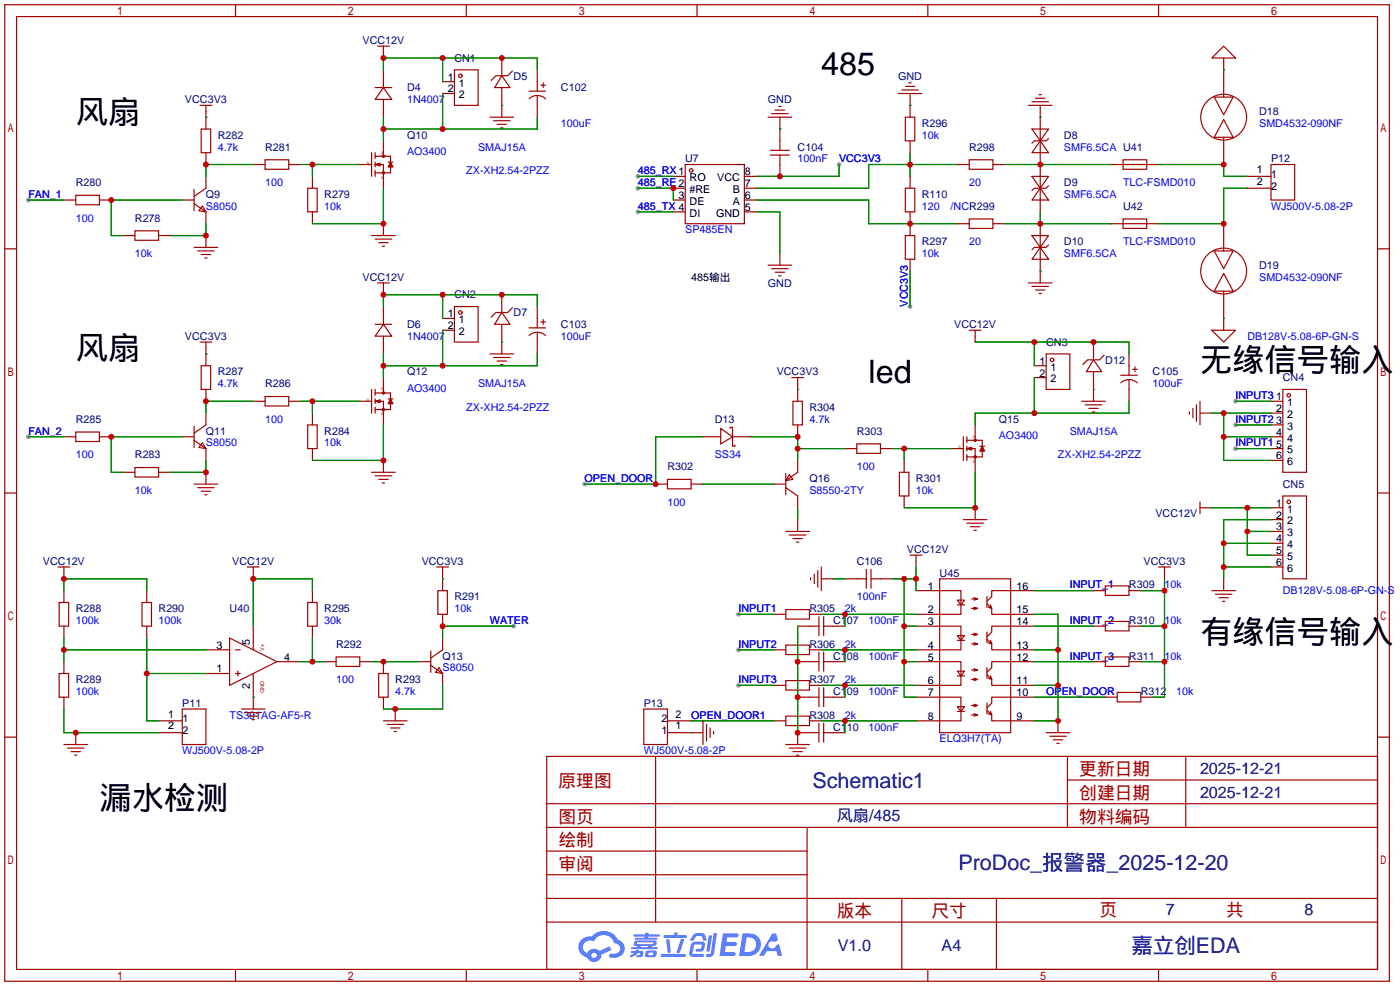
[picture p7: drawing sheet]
<svg xmlns="http://www.w3.org/2000/svg" width="300mm" height="212mm" viewBox="0 0 300 212" stroke-linecap="round" stroke-linejoin="round" font-family="sans-serif">
<g fill="#999">
<circle cx="6.1" cy="42.9" r=".51"/>
<circle cx="6.1" cy="93.7" r=".51"/>
<circle cx="110.2" cy="134.4" r=".51"/>
<circle cx="180.1" cy="35.3" r=".51"/>
<circle cx="195.3" cy="65.8" r=".51"/>
<circle cx="136.9" cy="37.8" r=".51"/>
<circle cx="136.9" cy="40.4" r=".51"/>
<circle cx="136.9" cy="45.5" r=".51"/>
<circle cx="125.5" cy="103.9" r=".51"/>
<circle cx="265.2" cy="96.3" r=".51"/>
<circle cx="265.2" cy="91.2" r=".51"/>
<circle cx="265.2" cy="86.1" r=".51"/>
<circle cx="158.5" cy="131.8" r=".51"/>
<circle cx="158.5" cy="139.4" r=".51"/>
<circle cx="158.5" cy="147.1" r=".51"/>
</g>
<g fill="none" stroke="#a10000" stroke-width=".25">
<path d="M1 1h297.2v209.6h-297.2zM3.6 3.6h292.1v204.4h-292.1zM50.5 1v2.6M100.1 1v2.6M149.6 1v2.6M199.1 1v2.6M248.7 1v2.6M1 53.4h2.6M295.7 53.4h2.5M1 105.8h2.6M295.7 105.8h2.5M1 158.2h2.6"/>
<path d="M295.7 158.2h2.5M117.3 162.3h178.4v45.7h-178.4zM117.3 177.5h178.4M117.3 172.5h178.4M140.7 162.3v35.6M173.2 177.5v30.5M229.1 162.3v15.2M229.1 167.4h66.6M254.5 162.3v15.2M117.3 182.6h55.9M117.3 197.9h178.4M117.3 192.8h178.4"/>
<path d="M117.3 187.7h55.9M193.5 192.8v15.2M213.9 192.8v15.2M50.5 208v2.6M100.1 208v2.6M149.6 208v2.6M199.1 208v2.6M248.7 208v2.6"/>
</g>
<g fill="#5487ff">
<path d="M155.2 200.3h2.6a.48 .48 0 0 1 .7 .4 .48 .48 0 0 1-.6 .4h-1.8l-.2 1.1h1.9a.43 .43 0 0 1 .4 .4 .43 .43 0 0 1-.5 .4h-1.9l-.2 1.3h1.7a.45 .45 0 0 1 .5 .2 .45 .45 0 0 1-.1 .6h-3.3z"/>
<path d="M165.7 200.3h.9l.4 1.5-.8 .3a.84 .84 0 0 0-1.2 .3 .84 .84 0 0 0 .4 1.1 .84 .84 0 0 0 1.1-.4l.1-.2 .6-.3 .7 2.5h-1l-.2-1h-2.1l-.6 1h-1.1z"/>
<path d="M152.1 200.8h.7l-.5 3.1a.36 .36 0 0 1-.3 .3 .36 .36 0 0 1-.4-.3z"/>
<path d="M153.2 200.2h.7l-.6 4.3a1.13 1.13 0 0 1-1.8 .6l.2-.4h.7l.2-.2z"/>
<path d="M148.9 200.6l.6-.4h1a.77 .77 0 0 1 .9 .5l.3 1-.2 .2h-.5l-.3-.9-.2-.2-1 .1-.7 1-.6-.1-.1-.2z"/>
<path d="M148.4 202.4l.6-.3h1.7a.81 .81 0 0 1 .7 .5 .81 .81 0 0 1-.2 .8 .81 .81 0 0 1-.9 .8h-.7a.32 .32 0 0 1-.3-.3 .32 .32 0 0 1 .4-.3h.7l.2-.9-1.6 .1-.4 1.8 2.2 .1a.32 .32 0 0 1 .3 .4 .32 .32 0 0 1-.4 .2h-2.2l-.5-.3-.1-.5z"/>
<path d="M141.9 204.7h5a.33 .33 0 0 1 .3 .3 .33 .33 0 0 1-.3 .3h-4.9l-.2-.1z"/>
<path d="M146.1 201.5h.8l-.7 2a.98 .98 0 0 1-.7 1.1l-.3-.3z"/>
<path d="M143 201.6h.7l.3 2.5a.34 .34 0 0 1-.3 .4 .34 .34 0 0 1-.4-.3z"/>
<path d="M142.5 200.7h2.1l.3-.6h.6l-.1 .6h1.7a.32 .32 0 0 1 .4 .3 .32 .32 0 0 1-.4 .3h-4.5l-.2-.2z"/>
<path d="M135.5 204.1h.9l.1-.3h.6v.3h.8a.82 .82 0 0 1-.5 1.3h-.8v-.4l.7-.1 .1-.3a.68 .68 0 0 0-1 .4l-1.1 .4-.1-.4 .9-.5h-.7z"/>
<path d="M136 200.5h2.4l.1-.3h.7v.3h2.2l.2 .3-.2 .2h-2.3v.2h1.8l.2 .3-.2 .1h-4.5l-.1-.4h2l.1-.2h-2.3l-.1-.2z"/>
<path d="M159.4 200.3l-.8 4.9h1.7a2.5 2.5 0 0 0 3-2.5 2.5 2.5 0 0 0-3.1-2.4zM160.3 201.1a1.61 1.61 0 0 1 2 1.5 1.61 1.61 0 0 1-1.8 1.7h-.7z"/>
<path d="M136.2 202a.55 .55 0 0 0-.2 .8 .55 .55 0 0 0 .7 .2l.1 .3h-1.3v.3l5.4 .1 .3-.2-.2-.2h-1.2l.2-.3a.7 .7 0 0 0 .8-.3 .7 .7 0 0 0 0-.8l-4.2-.1zM136.8 202.3l3.3-.1 .1 .1-.2 .3h-3.2zM137.5 203h1.7l-.2 .3h-1.4z"/>
<path d="M138.6 204.2a1.05 1.05 0 0 0 0 1.2 2.91 2.91 0 0 0 2.2-.2 .98 .98 0 0 0 0-1.2h-1.6zM139.2 204.5l.9-.1 .1 .4-.2 .2-.8-.1z"/>
<path d="M124.9 201.6a2.23 2.23 0 0 0-.7 2.3 2.23 2.23 0 0 0 1.8 1.6 1.58 1.58 0 0 0 1.8 .9 1.58 1.58 0 0 0 1.3-1.5l2.2-1.1-.5-.7-2.1 1a1.65 1.65 0 0 0-2.7 .4 1.47 1.47 0 0 1-.7-2.1 1.47 1.47 0 0 1 2.2-.4 2.3 2.3 0 0 1 2.3-1.3 2.3 2.3 0 0 1 2 1.7 1.12 1.12 0 0 1 1.3 1 1.12 1.12 0 0 1-1.1 1.2h-.7a.45 .45 0 0 0-.6 .4 .45 .45 0 0 0 .5 .5 2.21 2.21 0 0 0 2.2-.5 2.21 2.21 0 0 0 .5-2.3 2.13 2.13 0 0 0-1.3-1.1 3.3 3.3 0 0 0-5.6-.7l-1.1 .1zM127 205a.57 .57 0 0 1 1.1 0 .57 .57 0 0 1-1.1 0z"/>
</g>
<g fill="none" stroke="#a10000" stroke-width=".25">
<path d="M80.5 18.8h3.6M81 9.9h2.6M82.3 18.8l1.8 2.5h-3.6zM82.3 9.9v2.5M82.3 15v3.8M95 17.5h2.5M97.5 15h5.1v7.6h-5.1zM107.7 16.3l1.8 2.5h-3.3zM107.7 12.4v3.9M107.7 18.8v6.3M110 15.2l-1 1.1h-2.6l-1 1M113.5 19.6h3.6"/>
<path d="M115.3 15v4.6M116.1 18.3h1M116.6 17.8v1M193.5 19.3h3.6M194.3 18.5h2M195.1 17.8h.5M262.6 9.9l2.6 2.5h-5.1zM262.6 12.4v7.7M42.9 22.6h2.6M43.2 27.7h2v5.1h-2zM44.2 22.6v5.1M44.2 32.8v2.5"/>
<path d="M44.2 37.8v2.6l-2.5 1.8M54.4 35.3h2.5M56.9 34.3h5.1v2h-5.1zM62 35.3h2.5M67.1 37.8v2.6M77.2 35.3h2.6M79.8 32.8v5M80.5 35.3h1.8v5.1M80.5 33.5h3.3v1.8M80.5 32.8v1.2M80.5 34.8v1M80.5 36.6v1.2"/>
<path d="M80.5 35.3l1 .3M81 35.3l.5 .3M81.5 35.1l-1 .2M81.5 35.1v.5M81.5 35.1l-.7 .2 .7 .3M82.3 21.3v3.8M82.3 30.2v3.3M83.3 34.8h1M83.8 35.6v1.5h-3.3M83.8 34.8l.5 1h-1zM83.8 35.3l.3 .5M83.8 35.3l-.2 .5"/>
<path d="M83.8 35.3l.3 .3M83.8 35.3l-.2 .3M95 20.1h2.5M105.2 25.1h5M105.9 25.9h3.6M106.7 26.7h2M107.4 27.4h.5M113.6 21.2a2.54 2.54 0 0 1 3.5 0M115.3 20.6v4.5M144.5 37.8h2.6M147.1 35.3h12.7v12.7h-12.7zM159.8 37.8h2.5"/>
<path d="M164.8 25.1h5.1M165.4 32.3h4M165.4 33.3h4M165.6 24.4h3.6M166.4 23.6h2M167.1 22.9h.5M167.4 25.1v7.2M167.4 33.3v4.5M192.8 20.1h5.1M194.3 25.1h2v5.1h-2zM195.3 20.1v5M195.3 30.2v2.6"/>
<path d="M195.3 37.8v2.6M205.5 35.3h2.5M208 34.3h5.1v2h-5.1zM213.1 35.3h2.5M220.7 22.6h5.1M221.5 27.7h3.5l-1.7 2.5zM221.5 37.8h3.5l-1.7 2.6zM221.5 21.8h3.5M222.2 21.1h2.1M223 20.3h.5M223.3 30.2l1.7 2.6h-3.5zM223.3 22.6v22.9"/>
<path d="M225 29.7l-.5 .5h-2.5l-.5 .5M225 39.9l-.5 .5h-2.5l-.5 .5M238.5 35.3h10.2M241 34.3h5.1v2h-5.1zM260.6 20.8h4.1l-2.1 3.8zM262.6 25.7l2.1 3.8h-4.1zM262.6 20.3v.5M262.6 29.5v.5M262.6 30.2v5.1M267.7 37.8h5.1M272.8 35.3h5.1v7.6h-5.1zM13.7 42.9h2.6"/>
<path d="M16.3 41.9h5v2h-5zM21.3 42.9h2.6M26.4 50.5h2.6M29 49.5h5v2.1h-5zM34 50.5h2.6M39.1 42.9h2.6M41.7 40.6v4.6M41.7 43.7l2.5 1.8M41.7 53.1h5M42.4 53.8h3.6M43.2 54.6h2M43.4 44.2l.8 1.3-1.5-.3z"/>
<path d="M43.9 55.4h.5M44.2 45.5v2.5M44.2 50.5v2.6M66 40.4h2.1v5.1h-2.1zM67.1 45.5v2.5M79.8 50.5h5M80.5 51.3h3.6M81.3 52.1h2M82 52.8h.5M82.3 48v2.5M144.5 42.9h2.6M144.5 40.4h2.6"/>
<path d="M144.5 45.5h2.6M159.8 42.9h2.5M159.8 40.4h2.5M159.8 45.5h2.5M164.8 56.9h5.1M165.6 57.7h3.6M166.4 58.4h2M167.1 59.2h.5M167.4 54.4v2.5M194.3 40.4h2v5.1h-2zM194.3 50.5h2v5.1h-2zM195.3 45.5v5"/>
<path d="M195.3 55.6v2.6M205.5 48h2.5M208 47h5.1v2h-5.1zM213.1 48h2.5M221.5 50.5h3.5l-1.7 2.6zM223.3 40.4l1.7 2.5h-3.5zM223.3 53.1l1.7 2.5h-3.5zM223.3 48v12.7M225 52.6l-.5 .5h-2.5l-.5 .5M238.5 48h10.2M241 47h5.1v2h-5.1zM260.6 53.8h4.1l-2.1 3.9z"/>
<path d="M262.6 58.7l2.1 3.8h-4.1zM262.6 48v5.1M262.6 53.3v.5M267.7 40.4h5.1M42.9 73.4h2.6M43.2 78.5h2v5.1h-2zM44.2 73.4v5.1M80.5 69.6h3.6M81 60.7h2.6M82.3 69.6l1.8 2.5h-3.6zM82.3 60.7v2.5M82.3 65.8v3.8"/>
<path d="M82.3 72.1v3.8M95 68.3h2.5M95 70.9h2.5M97.5 65.8h5.1v7.6h-5.1zM105.2 75.9h5M105.9 76.7h3.6M106.7 77.5h2M107.4 78.2h.5M107.7 67.1l1.8 2.5h-3.3zM107.7 63.2v3.9M107.7 69.6v6.3M110 66l-1 1.1h-2.6l-1 1"/>
<path d="M113.5 70.4h3.6M113.6 72a2.54 2.54 0 0 1 3.5 0M115.3 65.8v4.6M115.3 71.4v4.5M116.1 69.1h1M116.6 68.6v1M208 70.9h2.6M209.3 70.9v2.5M220.7 60.7h5.1M221.5 61.5h3.5M222 78.5h2.5M222.2 62.2h2.1"/>
<path d="M223 63h.5M224.5 75.9h5.1v7.7h-5.1zM234.7 77.2l1.8 2.6h-3.3zM234.7 73.4v3.8M234.7 79.8v6.3M237 76.2l-1 1h-2.6l-1 1M242.3 75.9v4.6M243.1 79.2h1M243.6 78.7v1.1M260.1 70.9h5.1l-2.6 2.5zM262.6 62.5v.5M262.6 63.2v7.7"/>
<path d="M13.7 93.7h2.6M16.3 92.7h5v2h-5zM21.3 93.7h2.6M39.1 93.7h2.6M41.7 91.4v4.6M41.7 94.5l2.5 1.8M43.4 95l.8 1.3-1.5-.3zM44.2 83.6v2.5M44.2 88.6v2.6l-2.5 1.8M44.2 96.3v2.5M54.4 86.1h2.5M56.9 85.1h5.1v2h-5.1z"/>
<path d="M62 86.1h2.5M66 91.2h2.1v5.1h-2.1zM67.1 88.6v2.6M67.1 96.3v2.5M77.2 86.1h2.6M79.8 83.6v5M80.5 86.1h1.8v5.1M80.5 84.3h3.3v1.8M80.5 83.6v1.2M80.5 85.6v1M80.5 87.4v1.2M80.5 86.1l1 .3"/>
<path d="M81 86.1l.5 .3M81.5 85.9v.5M81.5 85.9l-1 .2M81.5 85.9l-.7 .2 .7 .3M82.3 81v3.3M82.3 98.8v2.5M83.3 85.6h1M83.8 86.4v1.5h-3.3M83.8 85.6l.5 1h-1zM83.8 86.1l.3 .5M83.8 86.1l-.2 .5M83.8 86.1l.3 .3"/>
<path d="M83.8 86.1l-.2 .3M150.9 93.7h3.8M154.7 91.9l2.5 1.8-2.5 1.5zM156.7 91.9v-.2h.5v2M157.2 93.7v2.1h.5v-.3M157.2 93.7h3.8M169.9 81h2.6M170.2 86.1h2v5.1h-2zM171.2 81v5.1M171.2 91.2v2.5M171.2 98.8v2.5l-2.5 1.8M181.4 96.3h2.5"/>
<path d="M183.9 95.2h5.1v2.1h-5.1zM189 96.3h2.5M194.1 98.8v2.5M204.2 96.3h2.6M206.8 93.7v5.1M207.5 96.3h1.8v5M207.5 94.5h3.3v1.8M207.5 93.7v1.3M207.5 95.8v1M207.5 97.5v1.3M207.5 96.3l1 .2M208 96.3l.5 .2"/>
<path d="M208.5 96l-1 .3M208.5 96v.5M208.5 96l-.7 .3 .7 .2M209.3 91.2v3.3M210.3 95.8h1M210.8 96.5v1.5h-3.3M210.8 95.8l.5 1h-1zM210.8 96.3l.3 .5M210.8 96.3l-.2 .5M210.8 96.3l.3 .2M210.8 96.3l-.2 .2M222 81h2.5"/>
<path d="M232.2 86.1h5M232.9 86.9h3.6M233.7 87.6h2M234.4 88.4h.5M240.5 80.5h3.6M240.6 82.2a2.54 2.54 0 0 1 3.5 0M242.3 81.5v4.6M255.3 88.4v.5M256 87.6v2.1M256.8 86.9v3.5M257.6 88.6h2.5M257.6 86.1v5.1"/>
<path d="M272.8 93.7h2.5M272.8 86.1h2.5M272.8 96.3h2.5M272.8 88.6h2.5M272.8 91.2h2.5M272.8 98.8h2.5M275.3 83.6h5.1v17.7h-5.1zM26.4 101.3h2.6M29 100.3h5v2.1h-5zM34 101.3h2.6M41.7 103.9h5M42.4 104.6h3.6"/>
<path d="M43.2 105.4h2M43.9 106.2h.5M44.2 101.3v2.6M79.8 101.3h5M80.5 102.1h3.6M81.3 102.9h2M82 103.6h.5M140.7 103.9h2.6M143.3 102.9h5v2h-5zM148.3 103.9h2.6M166.1 103.9h2.6M168.7 104.6l2.5 1.8v2.6"/>
<path d="M168.7 114h5M168.7 101.6v4.6M169.4 101.9l.8 1-1.5 .2zM169.4 114.8h3.6M170.2 115.6h2M170.9 116.3h.5M171.2 111.5v2.5M193 101.3h2.1v5.1h-2.1zM194.1 106.4v2.6M195.3 119.1h2.6M196.6 119.1v2.6M206.8 111.5h5"/>
<path d="M207.5 112.3h3.6M208.3 113h2M209 113.8h.5M209.3 109v2.5M257.6 109h2.5M257.6 107.7v2.5M272.8 111.5h2.5M272.8 114h2.5M272.8 109h2.5M272.8 116.6h2.5M272.8 119.1h2.5M275.3 106.4h5.1v17.8h-5.1z"/>
<path d="M12.4 121.7h2.6M12.7 129.3h2v5.1h-2zM13.7 121.7v2.5M13.7 126.7v2.6M13.7 134.4v2.5M30.5 129.3h2v5.1h-2zM31.5 126.7v2.6M31.5 134.4v2.5M44.2 139.4h5.1M49.3 136.9l10.1 5.1-10.1 5.1zM50.5 139.4h1.1M53.1 121.7h2.5"/>
<path d="M54.4 121.7v2.5M54.4 134.4v5M66 129.3h2.1v5.1h-2.1zM67.1 126.7v2.6M67.1 134.4v2.5M92.5 139.7v4.6M93.7 121.7h2.6M94 126.7h2v5.1h-2zM95 121.7v5M95 131.8v2.6M95 136.9v2.5l-2.5 1.8M166.1 139.4h2.6"/>
<path d="M166.1 131.8h2.6M168.7 130.8h5v2h-5zM168.7 138.4h5v2.1h-5zM171.2 134.4h4.6M173.7 139.4h2.6M173.7 131.8h2.6M174 124v.5M174.8 123.2v2M175.5 122.4v3.6M175.8 132.3v4.1M175.8 140v4M176.3 124.2h2.5"/>
<path d="M176.3 121.7v5M176.8 134.4h4.6M176.8 132.3v4.1M176.8 140v4M181.4 124.2h4.5M185.9 122.2v4M186.9 124.2h4.6M186.9 122.2v4M196.6 126.7h9.6v5.1h-9.6M196.6 134.4h9.6v5h-9.6M201.7 124.2h15.2v33h-15.2zM205.5 128.8h1.5l-.8 1z"/>
<path d="M205.5 136.4h1.5l-.8 1zM205.5 129.8h1.5M205.5 137.4h1.5M209 128.3l.8 .2h-1.3M209 130.3l.8 .3h-1.3M209 135.9l.8 .2h-1.3M209 137.9l.8 .3h-1.3M209.8 128.5l-.8 .3M209.8 130.6l-.8 .2M209.8 136.1l-.8 .3M209.8 138.2l-.8 .2M211.8 129.5l1.1 1.1-.3-.8"/>
<path d="M211.8 137.2l1.1 1-.3-.8M211.8 128v2.3M211.8 135.6v2.3M212.1 130.3l.8 .3v1.2h9.1M212.1 137.9l.8 .3v1.2h9.1M222 126.7h-9.1v1.3l-1.1 1M222 134.4h-9.1v1.2l-1.1 1.1M234.7 126.7h2.5M234.7 134.4h2.5M237.2 125.7h5.1v2.1h-5.1zM237.2 133.4h5.1v2h-5.1zM242.3 126.7h2.6"/>
<path d="M242.3 134.4h2.6M248.7 121.7h2.5M249.9 121.7v2.5M260.1 126.7h5.1M260.9 127.5h3.5M261.6 128.3h2.1M262.4 129h.5M262.6 124.2v2.5M272.8 121.7h2.5M12.7 144.5h2v5.1h-2zM13.7 142v2.5M13.7 149.6v2.5"/>
<path d="M13.7 159.8h5.1M16.3 157.2v2.6M34 154.7h5.1M34 157.2h5.1M39.1 152.1h5.1v7.7h-5.1zM44.2 144.5h5.1M50.5 144.5h1.1M51.1 144v1M51.8 152.1h5.1M52.6 152.9h3.5M53.3 153.7h2.1M54.1 154.4h.5"/>
<path d="M54.4 144.5v7.6M59.4 142h5.1M69.6 142h2.5M72.1 141h5.1v2h-5.1zM77.2 142h2.6M81.3 144.5h2v5.1h-2zM82.3 142v2.5M82.3 149.6v2.5M82.3 154.7h5.1M83.1 155.4h3.5M83.8 156.2h2.1M84.6 157h.5"/>
<path d="M84.8 152.1v2.6M89.9 142h2.6M92.5 142.7l2.5 1.8M94.2 143.3l.8 1.2-1.5-.2zM95 144.5v2.6M138.2 152.1h5.1v7.7h-5.1zM143.3 154.7h5M143.3 157.2h7.6M150.9 154.7v5.1M151.6 155.4v3.6M152.4 156.2v2M153.2 157v.5"/>
<path d="M166.1 154.7h2.6M166.1 147.1h2.6M168.7 146.1h5v2h-5zM168.7 153.7h5v2h-5zM168.7 159.8h5M171.2 142h4.6M171.2 149.6h4.6M173.7 154.7h2.6M173.7 147.1h2.6M175.8 157.2h-4.6v2.6M175.8 147.6v4M175.8 155.2v4.1"/>
<path d="M176.8 157.2h4.6M176.8 142h4.6M176.8 149.6h4.6M176.8 147.6v4M176.8 155.2v4.1M196.6 142h9.6v5.1h-9.6M196.6 149.6h9.6v5.1h-9.6M205.5 144h1.5l-.8 1zM205.5 151.6h1.5l-.8 1.1zM205.5 145h1.5M205.5 152.7h1.5M209 143.5l.8 .3h-1.3"/>
<path d="M209 145.5l.8 .3h-1.3M209 151.1l.8 .3h-1.3M209 153.2l.8 .2h-1.3M209.8 143.8l-.8 .2M209.8 145.8l-.8 .3M209.8 151.4l-.8 .2M209.8 153.4l-.8 .3M211.8 144.8l1.1 1-.3-.8M211.8 152.4l1.1 1-.3-.7M211.8 143.3v2.2M211.8 150.9v2.3M212.1 145.5l.8 .3v1.3h9.1"/>
<path d="M212.1 153.2l.8 .2v1.3h9.1M222 142h-9.1v1.3l-1.1 1M222 149.6h-9.1v1.3l-1.1 1M224.5 157.2h5.1M225.3 158h3.6M226.1 158.8h2M226.8 159.5h.5M227.1 154.7v2.5M234.7 142h2.5M237.2 141h5.1v2h-5.1zM237.2 149.6h2.6M239.8 148.6h5.1v2h-5.1z"/>
<path d="M242.3 142h2.6M244.9 149.6h2.5M14.5 160.5h3.5M15.2 161.3h2.1M16 162.1h.5M169.4 160.5h3.6M170.2 161.3h2M170.9 162.1h.5"/>
<circle cx="98.8" cy="16.3" r=".38"/>
<circle cx="82.3" cy="33.5" r=".25"/>
<circle cx="82.3" cy="37.1" r=".25"/>
<circle cx="148.3" cy="36.6" r=".38"/>
<circle cx="262.6" cy="25.1" r="4.9"/>
<circle cx="262.6" cy="58.2" r="4.9"/>
<circle cx="98.8" cy="67.1" r=".38"/>
<circle cx="225.8" cy="77.2" r=".38"/>
<circle cx="82.3" cy="84.3" r=".25"/>
<circle cx="82.3" cy="87.9" r=".25"/>
<circle cx="209.3" cy="94.5" r=".25"/>
<circle cx="209.3" cy="98" r=".25"/>
<circle cx="276.6" cy="84.8" r=".38"/>
<circle cx="276.6" cy="107.7" r=".38"/>
</g>
<g fill="none" stroke="#008700" stroke-width=".25">
<path d="M82.3 15v-2.6h33v2.6M95 12.4v5.1M262.6 15h.1M44.2 25.1h.1M54.4 35.3h-10.2v2.5M64.5 35.3h12.7M67.1 35.3v2.5M82.3 25.1v5.1M95 20.1v7.6M107.7 22.6h.1M115.3 25.1v2.6h-33M136.9 37.8h7.6"/>
<path d="M167.4 27.7h.1M180.1 35.3v2.5h-17.8M195.3 22.6h.1M195.3 32.8v5M205.5 35.3h-19.1v5.1h-24.1M215.6 35.3h22.9M223.3 25.1h.1M248.7 35.3h13.9v2.5h5.1M6.1 42.9h7.6M39.1 42.9h-15.2v7.6h2.5M44.2 48v2.5h-7.6M82.3 40.4v7.6h-15.2"/>
<path d="M136.9 45.5h7.6M136.9 40.4h7.6v2.5M162.3 42.9h24.1v5.1h19.1M162.3 45.5h5.1v8.9M195.3 58.2v7.6M215.6 48h22.9M223.3 58.2h.1M223.3 45.5v2.5M267.7 40.4h-5.1v7.6h-13.9M44.2 75.9h.1M82.3 65.8v-2.6h33v2.6M82.3 75.9v5.1"/>
<path d="M95 63.2v5.1M95 70.9v7.6M107.7 73.4h.1M115.3 75.9v2.6h-33M209.3 73.4h33v2.5M222 73.4v5.1M262.6 68.3h.1M6.1 93.7h7.6M39.1 93.7h-15.2v7.6h2.5M44.2 98.8v2.5h-7.6M54.4 86.1h-10.2v2.5M64.5 86.1h12.7"/>
<path d="M67.1 86.1v2.5M82.3 91.2v7.6h-15.2M150.9 93.7h-10.2v10.2h-15.2M161 93.7h10.2v5.1M171.2 83.6h.1M171.2 96.3h10.2M191.5 96.3h12.7M194.1 96.3v2.5M222 81v7.6M234.7 83.6h.1M242.3 86.1v2.5h-33v2.6M260.1 88.6h12.7"/>
<path d="M262.6 93.7h10.2M262.6 88.6v10.2h10.2M265.2 86.1h7.6M265.2 96.3h7.6M265.2 91.2h7.6M150.9 103.9h15.2M171.2 109v2.5M209.3 101.3v7.7h-15.2M260.1 109h12.7M262.6 116.6h10.2M267.7 109v10.1h5.1M267.7 114h5.1"/>
<path d="M272.8 111.5h-10.2v12.7M13.7 126.7v-2.5h17.8v2.5M13.7 136.9v5.1M13.7 139.4h30.5M31.5 136.9v17.8h2.5M67.1 126.7v-2.5h-12.7v10.2M67.1 136.9v5.1M95 124.2h.1M110.2 134.4h-15.2v2.5M158.5 139.4h7.6M158.5 131.8h7.6M171.2 134.4v22.8"/>
<path d="M176.3 139.4h20.3M176.3 131.8h20.3M178.8 124.2h2.6M181.4 131.8v2.6M181.4 139.4v2.6M191.5 124.2h5.1M194.1 134.4h2.5M194.1 124.2v25.4h2.5M196.6 121.7v5M222 139.4h5.1M222 131.8h5.1v22.9h-5.1M222 134.4h12.7"/>
<path d="M222 126.7h12.7M244.9 134.4h5M244.9 126.7h5M249.9 124.2v25.4h-2.5M262.6 121.7h10.2M13.7 152.1v5.1h20.3M31.5 144.5h12.7M54.4 149.6h.1M64.5 142h5.1M79.8 142h10.1M95 147.1v5h-12.7M148.3 157.2h.1"/>
<path d="M148.3 154.7h17.8M158.5 147.1h7.6M176.3 154.7h20.3M176.3 147.1h20.3M181.4 147.1v2.5M181.4 154.7v2.5M194.1 142h2.5M222 142h12.7M222 147.1h5.1M222 149.6h15.2M244.9 142h5"/>
</g>
<g fill="#c00">
<circle cx="23.9" cy="42.9" r=".63"/>
<circle cx="44.2" cy="50.5" r=".63"/>
<circle cx="44.2" cy="35.3" r=".63"/>
<circle cx="67.1" cy="35.3" r=".63"/>
<circle cx="82.3" cy="48" r=".63"/>
<circle cx="82.3" cy="27.7" r=".63"/>
<circle cx="95" cy="27.7" r=".63"/>
<circle cx="95" cy="12.4" r=".63"/>
<circle cx="82.3" cy="12.4" r=".63"/>
<circle cx="107.7" cy="12.4" r=".63"/>
<circle cx="23.9" cy="93.7" r=".63"/>
<circle cx="44.2" cy="101.3" r=".63"/>
<circle cx="44.2" cy="86.1" r=".63"/>
<circle cx="67.1" cy="86.1" r=".63"/>
<circle cx="82.3" cy="98.8" r=".63"/>
<circle cx="82.3" cy="78.5" r=".63"/>
<circle cx="95" cy="78.5" r=".63"/>
<circle cx="95" cy="63.2" r=".63"/>
<circle cx="82.3" cy="63.2" r=".63"/>
<circle cx="107.7" cy="63.2" r=".63"/>
<circle cx="13.7" cy="139.4" r=".63"/>
<circle cx="31.5" cy="144.5" r=".63"/>
<circle cx="16.3" cy="157.2" r=".63"/>
<circle cx="13.7" cy="124.2" r=".63"/>
<circle cx="54.4" cy="124.2" r=".63"/>
<circle cx="67.1" cy="142" r=".63"/>
<circle cx="82.3" cy="142" r=".63"/>
<circle cx="84.8" cy="152.1" r=".63"/>
<circle cx="95" cy="134.4" r=".63"/>
<circle cx="167.4" cy="37.8" r=".63"/>
<circle cx="195.3" cy="35.3" r=".63"/>
<circle cx="195.3" cy="48" r=".63"/>
<circle cx="144.5" cy="40.4" r=".63"/>
<circle cx="223.3" cy="35.3" r=".63"/>
<circle cx="223.3" cy="48" r=".63"/>
<circle cx="262.6" cy="35.3" r=".63"/>
<circle cx="262.6" cy="48" r=".63"/>
<circle cx="171.2" cy="96.3" r=".63"/>
<circle cx="171.2" cy="93.7" r=".63"/>
<circle cx="194.1" cy="96.3" r=".63"/>
<circle cx="209.3" cy="109" r=".63"/>
<circle cx="222" cy="88.6" r=".63"/>
<circle cx="222" cy="73.4" r=".63"/>
<circle cx="234.7" cy="73.4" r=".63"/>
<circle cx="140.7" cy="103.9" r=".63"/>
<circle cx="262.6" cy="88.6" r=".63"/>
<circle cx="262.6" cy="93.7" r=".63"/>
<circle cx="267.7" cy="109" r=".63"/>
<circle cx="267.7" cy="114" r=".63"/>
<circle cx="262.6" cy="116.6" r=".63"/>
<circle cx="262.6" cy="121.7" r=".63"/>
<circle cx="181.4" cy="131.8" r=".63"/>
<circle cx="181.4" cy="139.4" r=".63"/>
<circle cx="181.4" cy="147.1" r=".63"/>
<circle cx="181.4" cy="154.7" r=".63"/>
<circle cx="171.2" cy="142" r=".63"/>
<circle cx="171.2" cy="149.6" r=".63"/>
<circle cx="171.2" cy="157.2" r=".63"/>
<circle cx="196.6" cy="124.2" r=".63"/>
<circle cx="194.1" cy="124.2" r=".63"/>
<circle cx="194.1" cy="134.4" r=".63"/>
<circle cx="194.1" cy="142" r=".63"/>
<circle cx="227.1" cy="139.4" r=".63"/>
<circle cx="227.1" cy="147.1" r=".63"/>
<circle cx="227.1" cy="154.7" r=".63"/>
<circle cx="249.9" cy="126.7" r=".63"/>
<circle cx="249.9" cy="134.4" r=".63"/>
<circle cx="249.9" cy="142" r=".63"/>
</g>
<g font-size="6.9">
<text x="176.3" y="16.1">485</text>
<text x="16.3" y="26.3">风扇</text>
<text x="16.3" y="77.1">风扇</text>
<text x="186.4" y="82.2">led</text>
<text x="257.6" y="79.6">无缘信号输入</text>
<text x="257.6" y="138.1">有缘信号输入</text>
<text x="21.3" y="173.6">漏水检测</text>
</g>
<g font-size="4.6" fill="#000080">
<text x="174.4" y="169">Schematic1</text>
<text x="205.7" y="186.8">ProDoc_报警器_2025-12-20</text>
<text x="242.8" y="204.6">嘉立创EDA</text>
</g>
<g font-size="3.8" fill="#a00000">
<text x="231.6" y="166.4">更新日期</text>
<text x="119.9" y="168.9">原理图</text>
<text x="231.6" y="171.5">创建日期</text>
<text x="119.9" y="176.5">图页</text>
<text x="231.6" y="176.5">物料编码</text>
<text x="119.9" y="181.6">绘制</text>
<text x="119.9" y="186.7">审阅</text>
<text x="179.6" y="196.9">版本</text>
<text x="199.9" y="196.9">尺寸</text>
<text x="236" y="196.6">页</text>
<text x="263.1" y="196.6">共</text>
</g>
<g font-size="3.5" fill="#000080">
<text x="257.6" y="166.1">2025-12-21</text>
<text x="257.6" y="171.1">2025-12-21</text>
<text x="179.6" y="176.2">风扇/485</text>
<text x="250.2" y="196.3">7</text>
<text x="280" y="196.3">8</text>
<text x="179.8" y="204.2">V1.0</text>
<text x="202.1" y="204.2">A4</text>
</g>
<g font-size="2.3" fill="#000080">
<text x="77.8" y="9.4">VCC12V</text>
<text x="97.5" y="13.3">CN1</text>
<text x="110.2" y="17.1">D5</text>
<text x="192.8" y="17.1">GND</text>
<text x="39.7" y="22.1">VCC3V3</text>
<text x="87.4" y="19.6">D4</text>
<text x="120.4" y="19.6">C102</text>
<text x="164.8" y="22.1">GND</text>
<text x="46.7" y="29.8">R282</text>
<text x="87.4" y="29.8">Q10</text>
<text x="197.9" y="27.2">R296</text>
<text x="228.3" y="29.8">D8</text>
<text x="270.3" y="24.7">D18</text>
<text x="56.9" y="32.3">R281</text>
<text x="147.1" y="34.8">U7</text>
<text x="171.2" y="32.3">C104</text>
<text x="208" y="32.3">R298</text>
<text x="272.8" y="34.8">P12</text>
<text x="16.3" y="39.9">R280</text>
<text x="228.3" y="39.9">D9</text>
<text x="29" y="47.5">R278</text>
<text x="44.2" y="42.5">Q9</text>
<text x="69.6" y="42.5">R279</text>
<text x="197.9" y="42.5">R110</text>
<text x="241" y="45">U42</text>
<text x="197.9" y="52.6">R297</text>
<text x="228.3" y="52.6">D10</text>
<text x="270.3" y="57.7">D19</text>
<text x="77.8" y="60.2">VCC12V</text>
<text x="97.5" y="64.1">CN2</text>
<text x="164.8" y="61.5">GND</text>
<text x="87.4" y="70.4">D6</text>
<text x="110.2" y="67.9">D7</text>
<text x="120.4" y="70.4">C103</text>
<text x="204.8" y="70.4">VCC12V</text>
<text x="39.7" y="72.9">VCC3V3</text>
<text x="224.5" y="74.2">CN3</text>
<text x="46.7" y="80.6">R287</text>
<text x="56.9" y="83.1">R286</text>
<text x="87.4" y="80.6">Q12</text>
<text x="166.7" y="80.6">VCC3V3</text>
<text x="237.2" y="78">D12</text>
<text x="247.4" y="80.6">C105</text>
<text x="275.3" y="81.8">CN4</text>
<text x="173.7" y="88.2">R304</text>
<text x="16.3" y="90.7">R285</text>
<text x="44.2" y="93.3">Q11</text>
<text x="69.6" y="93.3">R284</text>
<text x="153.4" y="90.7">D13</text>
<text x="183.9" y="93.3">R303</text>
<text x="214.4" y="90.7">Q15</text>
<text x="29" y="98.3">R283</text>
<text x="143.3" y="100.9">R302</text>
<text x="173.7" y="103.4">Q16</text>
<text x="196.6" y="103.4">R301</text>
<text x="275.3" y="104.7">CN5</text>
<text x="248" y="111">VCC12V</text>
<text x="194.6" y="118.7">VCC12V</text>
<text x="9.2" y="121.2">VCC12V</text>
<text x="49.9" y="121.2">VCC12V</text>
<text x="90.5" y="121.2">VCC3V3</text>
<text x="183.9" y="121.2">C106</text>
<text x="201.7" y="123.7">U45</text>
<text x="245.4" y="121.2">VCC3V3</text>
<text x="16.3" y="131.4">R288</text>
<text x="34" y="131.4">R290</text>
<text x="49.3" y="131.4">U40</text>
<text x="69.6" y="131.4">R295</text>
<text x="97.5" y="128.8">R291</text>
<text x="173.7" y="131.4">R305</text>
<text x="242.3" y="126.3">R309</text>
<text x="178.8" y="133.9">C107</text>
<text x="242.3" y="133.9">R310</text>
<text x="72.1" y="139">R292</text>
<text x="95" y="141.5">Q13</text>
<text x="173.7" y="139">R306</text>
<text x="178.8" y="141.5">C108</text>
<text x="242.3" y="141.5">R311</text>
<text x="16.3" y="146.6">R289</text>
<text x="84.8" y="146.6">R293</text>
<text x="173.7" y="146.6">R307</text>
<text x="178.8" y="149.1">C109</text>
<text x="244.9" y="149.1">R312</text>
<text x="39.1" y="151.7">P11</text>
<text x="138.2" y="151.7">P13</text>
<text x="173.7" y="154.2">R308</text>
<text x="178.8" y="156.8">C110</text>
</g>
<g font-size="2.3">
<text x="96.1" y="17.3">1</text>
<text x="96.1" y="19.8">2</text>
<text x="98.5" y="18.6">1</text>
<text x="98.5" y="21.1">2</text>
<text x="148" y="38.9">RO</text>
<text x="148" y="41.4">#RE</text>
<text x="154" y="38.9">VCC</text>
<text x="157.3" y="41.4">B</text>
<text x="159.9" y="40.2">7</text>
<text x="159.9" y="37.6">8</text>
<text x="269.8" y="37.1">1</text>
<text x="269.8" y="39.7">2</text>
<text x="272.8" y="38.1">1</text>
<text x="272.8" y="40.7">2</text>
<text x="145.7" y="42.7">3</text>
<text x="148" y="44">DE</text>
<text x="148" y="46.5">DI</text>
<text x="153.7" y="46.5">GND</text>
<text x="157.3" y="44">A</text>
<text x="159.9" y="45.2">5</text>
<text x="159.9" y="42.7">6</text>
<text x="148.3" y="60.2">485输出</text>
<text x="96.1" y="68.1">1</text>
<text x="96.1" y="70.6">2</text>
<text x="98.5" y="69.4">1</text>
<text x="98.5" y="71.9">2</text>
<text x="223.1" y="78.3">1</text>
<text x="223.1" y="80.8">2</text>
<text x="225.5" y="79.5">1</text>
<text x="225.5" y="82.1">2</text>
<text x="273.9" y="85.9">1</text>
<text x="273.9" y="88.4">2</text>
<text x="276.3" y="87.1">1</text>
<text x="276.3" y="89.7">2</text>
<text x="273.9" y="91">3</text>
<text x="273.9" y="93.5">4</text>
<text x="276.3" y="92.2">3</text>
<text x="276.3" y="94.8">4</text>
<text x="273.9" y="96">5</text>
<text x="273.9" y="98.6">6</text>
<text x="276.3" y="97.3">5</text>
<text x="276.3" y="99.8">6</text>
<text x="273.9" y="108.7">1</text>
<text x="273.9" y="111.3">2</text>
<text x="273.9" y="113.8">3</text>
<text x="276.3" y="110">1</text>
<text x="276.3" y="112.5">2</text>
<text x="273.9" y="116.4">4</text>
<text x="273.9" y="118.9">5</text>
<text x="276.3" y="115.1">3</text>
<text x="276.3" y="117.6">4</text>
<text x="273.9" y="121.4">6</text>
<text x="276.3" y="120.2">5</text>
<text x="276.3" y="122.7">6</text>
<text x="199.1" y="126.5">1</text>
<text x="199.1" y="131.6">2</text>
<text x="218.2" y="131.6">15</text>
<text x="218.2" y="126.5">16</text>
<text x="199.1" y="134.1">3</text>
<text x="218.2" y="134.1">14</text>
<text x="46.5" y="139.2">3</text>
<text x="53.6" y="138.4" transform="rotate(-90 53.6 138.4)">5</text>
<text x="61" y="141.8">4</text>
<text x="199.1" y="139.2">4</text>
<text x="199.1" y="141.8">5</text>
<text x="218.2" y="141.8">12</text>
<text x="218.2" y="139.2">13</text>
<text x="46.5" y="144.3">1</text>
<text x="53.6" y="147.8" transform="rotate(-90 53.6 147.8)">2</text>
<text x="199.1" y="146.8">6</text>
<text x="199.1" y="149.4">7</text>
<text x="218.2" y="149.4">10</text>
<text x="218.2" y="146.8">11</text>
<text x="36.1" y="154">1</text>
<text x="39.1" y="155">1</text>
<text x="142" y="155">2</text>
<text x="145" y="154">2</text>
<text x="199.1" y="154.5">8</text>
<text x="218.2" y="154.5">9</text>
<text x="36.1" y="156.5">2</text>
<text x="39.1" y="157.5">2</text>
<text x="142" y="157.5">1</text>
<text x="145" y="156.5">1</text>
</g>
<g font-size="2.3" fill="#00f">
<text x="87.4" y="22.1">1N4007</text>
<text x="120.4" y="27.2">100uF</text>
<text x="197.9" y="29.8">10k</text>
<text x="270.3" y="27.2">SMD4532-090NF</text>
<text x="46.7" y="32.3">4.7k</text>
<text x="87.4" y="33.3">AO3400</text>
<text x="102.6" y="32.3">SMAJ15A</text>
<text x="171.2" y="34.8">100nF</text>
<text x="180.1" y="34.8">VCC3V3</text>
<text x="228.3" y="32.3">SMF6.5CA U41</text>
<text x="56.9" y="39.9">100</text>
<text x="100.1" y="37.4">ZX-XH2.54-2PZZ</text>
<text x="136.9" y="37.4">485_RX 1</text>
<text x="136.9" y="39.9">485_RE 2</text>
<text x="208" y="39.9">20</text>
<text x="241" y="39.9">TLC-FSMD010</text>
<text x="6.1" y="42.5">FAN_1</text>
<text x="16.3" y="47.5">100</text>
<text x="44.2" y="45">S8050</text>
<text x="69.6" y="45">10k</text>
<text x="136.9" y="45">485_TX 4</text>
<text x="197.9" y="45">120</text>
<text x="204" y="45">/NCR299</text>
<text x="228.3" y="42.5">SMF6.5CA</text>
<text x="272.8" y="45">WJ500V-5.08-2P</text>
<text x="147.1" y="50.1">SP485EN</text>
<text x="208" y="52.6">20</text>
<text x="241" y="52.6">TLC-FSMD010</text>
<text x="29" y="55.2">10k</text>
<text x="197.9" y="55.2">10k</text>
<text x="228.3" y="55.2">SMF6.5CA</text>
<text x="194.9" y="65.8" transform="rotate(-90 194.9 65.8)">VCC3V3</text>
<text x="270.3" y="60.2">SMD4532-090NF</text>
<text x="87.4" y="72.9">1N4007</text>
<text x="120.4" y="72.9">100uF</text>
<text x="267.7" y="72.9">DB128V-5.08-6P-GN-S</text>
<text x="46.7" y="83.1">4.7k</text>
<text x="102.6" y="83.1">SMAJ15A</text>
<text x="247.4" y="83.1">100uF</text>
<text x="87.4" y="84.1">AO3400</text>
<text x="100.1" y="88.2">ZX-XH2.54-2PZZ</text>
<text x="265.2" y="85.6">INPUT3</text>
<text x="6.1" y="93.3">FAN_2</text>
<text x="44.2" y="95.8">S8050</text>
<text x="56.9" y="90.7">100</text>
<text x="69.6" y="95.8">10k</text>
<text x="173.7" y="90.7">4.7k</text>
<text x="214.4" y="94.3">AO3400</text>
<text x="229.6" y="93.3">SMAJ15A</text>
<text x="265.2" y="95.8">INPUT1</text>
<text x="265.2" y="90.7">INPUT2</text>
<text x="16.3" y="98.3">100</text>
<text x="153.4" y="98.3">SS34</text>
<text x="183.9" y="100.9">100</text>
<text x="227.1" y="98.3">ZX-XH2.54-2PZZ</text>
<text x="29" y="106">10k</text>
<text x="125.5" y="103.4">OPEN_DOOR</text>
<text x="173.7" y="106">S8550-2TY</text>
<text x="196.6" y="106">10k</text>
<text x="143.3" y="108.5">100</text>
<text x="97.5" y="131.4">10k</text>
<text x="158.5" y="131.4">INPUT1</text>
<text x="181.4" y="131.4">2k</text>
<text x="183.9" y="128.8">100nF</text>
<text x="229.6" y="126.3">INPUT_1</text>
<text x="249.9" y="126.3">10k</text>
<text x="275.3" y="127.6">DB128V-5.08-6P-GN-S</text>
<text x="16.3" y="133.9">100k</text>
<text x="34" y="133.9">100k</text>
<text x="69.6" y="133.9">30k</text>
<text x="105.2" y="133.9">WATER</text>
<text x="186.4" y="133.9">100nF</text>
<text x="229.6" y="133.9">INPUT_2</text>
<text x="249.9" y="133.9">10k</text>
<text x="158.5" y="139">INPUT2</text>
<text x="181.4" y="139">2k</text>
<text x="186.4" y="141.5">100nF</text>
<text x="229.6" y="141.5">INPUT_3</text>
<text x="249.9" y="141.5">10k</text>
<text x="16.3" y="149.1">100k</text>
<text x="72.1" y="146.6">100</text>
<text x="84.8" y="149.1">4.7k</text>
<text x="95" y="144.1">S8050</text>
<text x="158.5" y="146.6">INPUT3</text>
<text x="181.4" y="146.6">2k</text>
<text x="186.4" y="149.1">100nF</text>
<text x="224.5" y="149.1">OPEN_DOOR</text>
<text x="252.5" y="149.1">10k</text>
<text x="49.3" y="154.2">TS391AG-AF5-R</text>
<text x="148.3" y="154.2">OPEN_DOOR1</text>
<text x="181.4" y="154.2">2k</text>
<text x="39.1" y="161.8">WJ500V-5.08-2P</text>
<text x="138.2" y="161.8">WJ500V-5.08-2P</text>
<text x="186.4" y="156.8">100nF</text>
<text x="201.7" y="159.3">ELQ3H7(TA)</text>
</g>
<g font-size="1.2" fill="#a00000">
<text x="56.7" y="139.6" transform="rotate(-90 56.7 139.6)">V+</text>
<text x="56.7" y="148.8" transform="rotate(-90 56.7 148.8)">GND</text>
</g>
<g font-size=".7" fill="#a00000">
<text x="78.7" y="35.3">G</text>
<text x="81.8" y="33">D</text>
<text x="81.8" y="38.3">S</text>
<text x="81.8" y="83.8">D</text>
<text x="78.7" y="86.1">G</text>
<text x="81.8" y="89.1">S</text>
<text x="208.8" y="93.9">D</text>
<text x="205.7" y="96.2">G</text>
<text x="208.8" y="99.3">S</text>
</g>
</svg>
